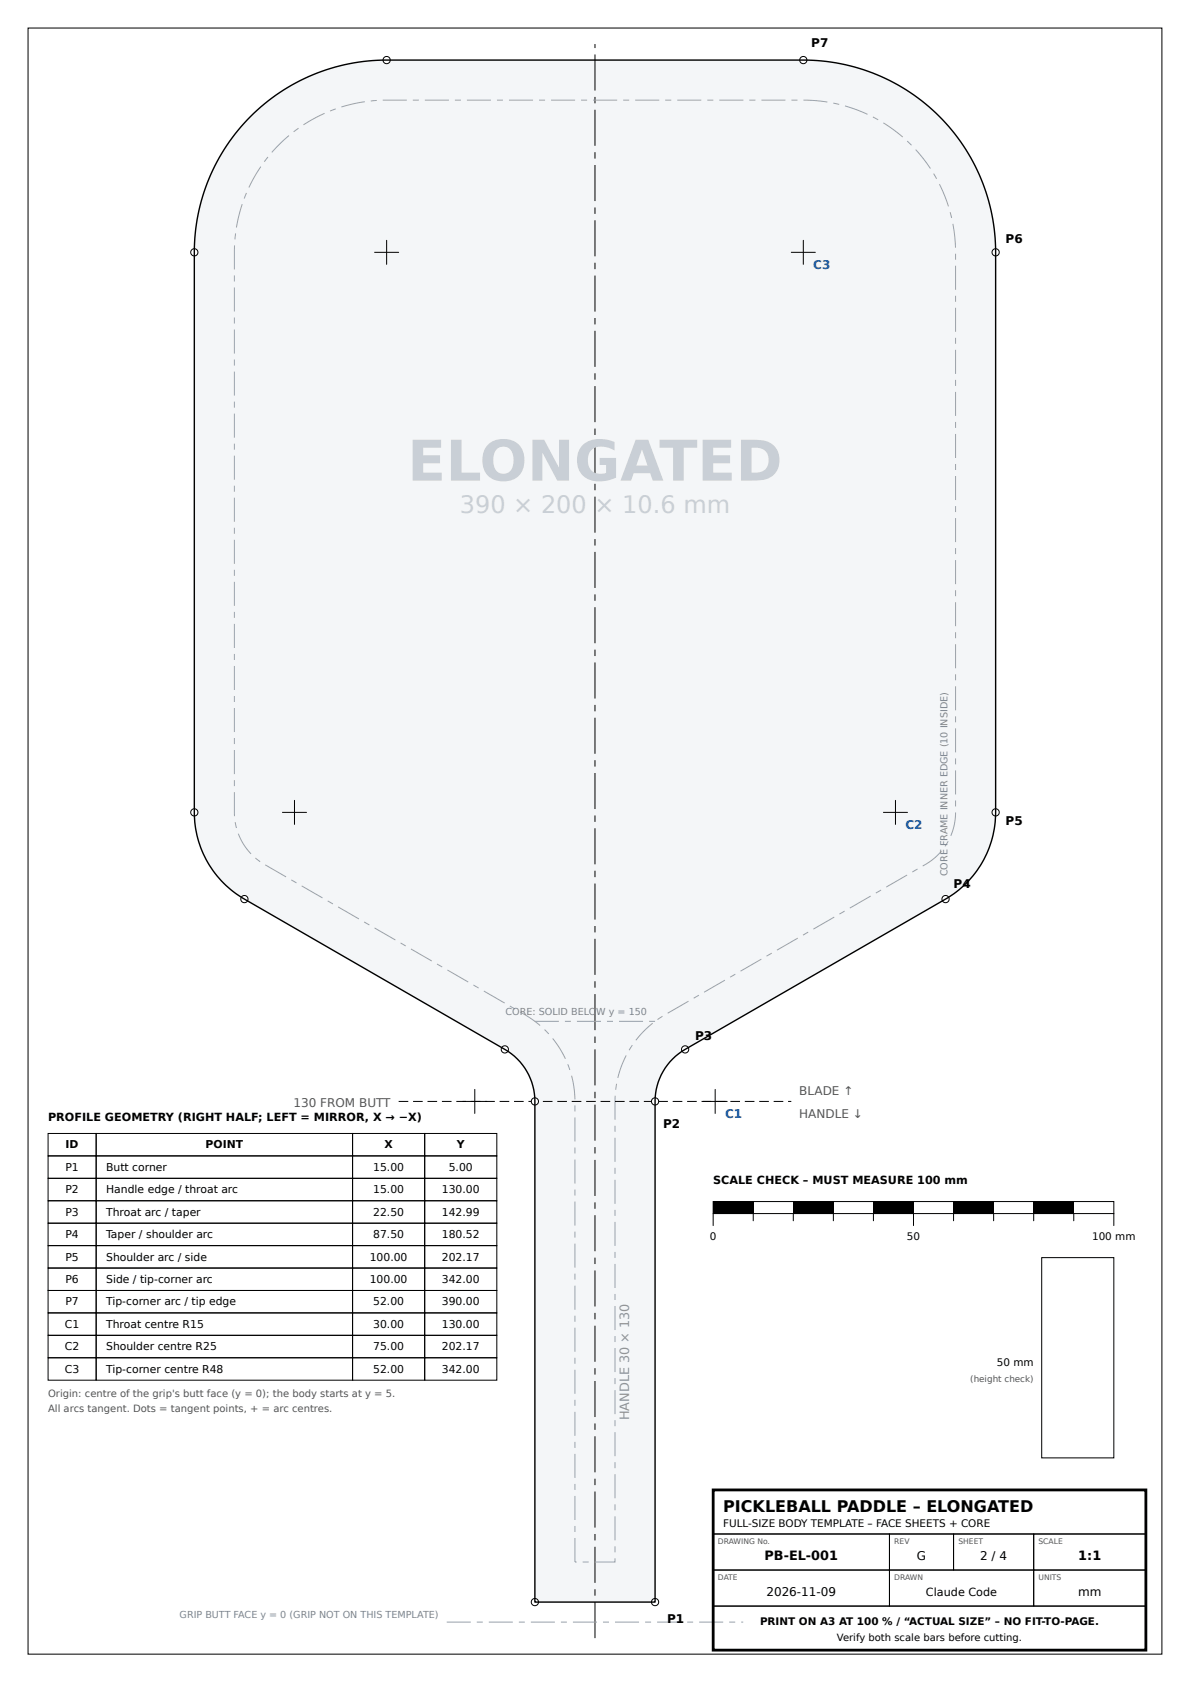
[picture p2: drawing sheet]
<svg xmlns="http://www.w3.org/2000/svg" width="297mm" height="420mm" viewBox="0 0 297 420" stroke-linecap="round" stroke-linejoin="round" font-family="sans-serif">
<path d="M7 7h283v406h-283z" fill="none" stroke="#000" stroke-width=".25"/>
<path d="M62.6 29.1l3.4-3.2 3.8-2.8 3.7-2.2 4.2-2.1 4.4-1.6 4.6-1.2 4.6-.7 4.7-.3h104.5l4.7 .2 3.7 .5 4.2 1 3.6 1.1 3.5 1.4 3.3 1.7 3.7 2.2 3.4 2.5 2.8 2.5 3.3 3.4 2.6 3.3 2.4 3.5 2 3.8 1.7 3.8 1.3 4.1 1.1 4.6 .5 4.2 .2 4.2v139.8a25 25 0 0 1-12.5 21.7l-65.3 37.7a15 15 0 0 0-7.2 12.8v125h-30v-125.4a15 15 0 0 0-7.5-12.6l-65.5-37.8a25 25 0 0 1-12-21.4v-139.8l.1-3.8 .6-4.2 .9-4.1 1.2-4.1 1.6-3.9 2-3.8 2.2-3.5 2.6-3.4z" fill="#f4f6f8"/>
<path d="M148.4 400h.2v9h-.2zM148.4 396.8h.2v1.6h-.2zM148.4 386.2h.2v9h-.2zM148.4 383h.2v1.6h-.2zM148.4 372.4h.2v9h-.2zM148.4 369.2h.2v1.6h-.2zM148.4 358.6h.2v9h-.2zM148.4 355.4h.2v1.6h-.2zM148.4 344.8h.2v9h-.2zM148.4 341.6h.2v1.6h-.2zM148.4 331h.2v9h-.2zM148.4 327.8h.2v1.6h-.2zM148.4 317.2h.2v9h-.2zM148.4 314h.2v1.6h-.2zM148.4 303.4h.2v9h-.2zM148.4 300.2h.2v1.6h-.2zM148.4 289.6h.2v9h-.2zM148.4 286.4h.2v1.6h-.2zM148.4 275.8h.2v9h-.2zM148.4 272.6h.2v1.6h-.2zM148.4 262h.2v9h-.2zM148.4 258.8h.2v1.6h-.2zM148.4 248.2h.2v9h-.2zM148.4 245h.2v1.6h-.2zM148.4 234.4h.2v9h-.2zM148.4 231.2h.2v1.6h-.2zM148.4 220.6h.2v9h-.2zM148.4 217.4h.2v1.6h-.2zM148.4 206.8h.2v9h-.2zM148.4 203.6h.2v1.6h-.2zM148.4 193h.2v9h-.2zM148.4 189.8h.2v1.6h-.2zM148.4 179.2h.2v9h-.2zM148.4 176h.2v1.6h-.2zM148.4 165.4h.2v9h-.2zM148.4 162.2h.2v1.6h-.2zM148.4 151.6h.2v9h-.2zM148.4 148.4h.2v1.6h-.2zM148.4 137.8h.2v9h-.2zM148.4 134.6h.2v1.6h-.2zM148.4 124h.2v9h-.2zM148.4 120.8h.2v1.6h-.2zM148.4 110.2h.2v9h-.2zM148.4 107h.2v1.6h-.2zM148.4 96.4h.2v9h-.2zM148.4 93.2h.2v1.6h-.2zM148.4 82.6h.2v9h-.2zM148.4 79.4h.2v1.6h-.2zM148.4 68.8h.2v9h-.2zM148.4 65.6h.2v1.6h-.2zM148.4 55h.2v9h-.2zM148.4 51.8h.2v1.6h-.2zM148.4 41.2h.2v9h-.2zM148.4 38h.2v1.6h-.2zM148.4 27.4h.2v9h-.2zM148.4 24.2h.2v1.6h-.2zM148.4 13.6h.2v9h-.2zM148.4 11h.2v1h-.2z" fill="#000"/>
<g fill="#9aa3ad">
<path d="M111.5 404.9h6v.2h-6zM119 404.9h1.5v.2h-1.5zM122 404.9h6v.2h-6zM129.5 404.9h1.5v.2h-1.5zM132.5 404.9h6v.2h-6zM140 404.9h1.5v.2h-1.5zM143 404.9h6v.2h-6zM150.5 404.9h1.5v.2h-1.5zM153.5 404.9h6v.2h-6zM161 404.9h1.5v.2h-1.5zM164 404.9h6v.2h-6zM171.5 404.9h1.5v.2h-1.5zM174.5 404.9h6v.2h-6zM182 404.9h1.5v.2h-1.5zM185 404.9h.5v.2h-.5z"/>
<path d="M143.4 384h.2v6h-.2zM143.4 381h.2v1.5h-.2zM143.4 373.5h.2v6h-.2zM143.4 370.5h.2v1.5h-.2zM143.4 363h.2v6h-.2zM143.4 360h.2v1.5h-.2zM143.4 352.5h.2v6h-.2zM143.4 349.5h.2v1.5h-.2zM143.4 342h.2v6h-.2zM143.4 339h.2v1.5h-.2zM143.4 331.5h.2v6h-.2zM143.4 328.5h.2v1.5h-.2zM143.4 321h.2v6h-.2zM143.4 318h.2v1.5h-.2zM143.4 310.5h.2v6h-.2zM143.4 307.5h.2v1.5h-.2zM143.4 300h.2v6h-.2zM143.4 297h.2v1.5h-.2zM143.4 289.5h.2v6h-.2zM143.4 286.5h.2v1.5h-.2zM143.4 279h.2v6h-.2zM143.4 276h.2v1.5h-.2zM142.5 268.6l.3-.1 .4 1.8 .4 4.2h-.2l-.3-2.9zM141.6 265.8l.2-.1 .5 1.4-.2 .1zM137.8 259.4l.2-.2 1.3 1.7 1.9 3.4-.2 .1-1.5-2.7zM136 257l1.1 1.1-.2 .1-1.1-1zM129.9 252.6l2.7 1.6 2.3 1.8-.2 .1-2.2-1.7-2.7-1.6zM127.3 251.1l1.3 .7-.1 .2-1.3-.7zM120.8 247.3l5.2 3-.1 .2-5.2-3zM118.2 245.8l1.3 .8-.1 .2-1.3-.8zM111.7 242.1l5.2 3-.1 .2-5.2-3zM109.1 240.6l1.3 .7-.1 .2-1.3-.7zM102.6 236.8l5.2 3-.1 .2-5.2-3zM100 235.3l1.3 .8-.1 .2-1.3-.8zM93.5 231.6l5.2 3-.1 .2-5.2-3zM90.9 230.1l1.3 .7-.1 .2-1.3-.7zM84.5 226.3l5.1 3-.1 .2-5.2-3zM81.9 224.8l1.3 .8-.2 .2-1.3-.8zM75.4 221.1l5.2 3-.2 .2-5.2-3zM72.8 219.6l1.3 .7-.2 .2-1.3-.7zM66.3 215.8l5.2 3-.2 .2-5.2-3zM63.8 214.1l1.2 .9-.1 .2-1.2-.9zM59.4 208.2l.2-.1 .3 1 2 3.3 .8 .7-.1 .2-.2-.2a15.1 15.1 0 0 1-3-4.9zM58.6 205.3l.2-.1 .3 1.5-.2 .1zM58.4 197.8h.2l.1 6h-.3zM58.4 194.8h.2v1.5h-.2zM58.4 187.3h.2v6h-.2zM58.4 184.3h.2v1.5h-.2zM58.4 176.8h.2v6h-.2zM58.4 173.8h.2v1.5h-.2zM58.4 166.3h.2v6h-.2zM58.4 163.3h.2v1.5h-.2zM58.4 155.8h.2v6h-.2zM58.4 152.8h.2v1.5h-.2zM58.4 145.3h.2v6h-.2zM58.4 142.3h.2v1.5h-.2zM58.4 134.8h.2v6h-.2zM58.4 131.8h.2v1.5h-.2zM58.4 124.3h.2v6h-.2zM58.4 121.3h.2v1.5h-.2zM58.4 113.8h.2v6h-.2zM58.4 110.8h.2v1.5h-.2zM58.4 103.3h.2v6h-.2zM58.4 100.3h.2v1.5h-.2zM58.4 92.8h.2v6h-.2zM58.4 89.8h.2v1.5h-.2zM58.4 82.3h.2v6h-.2zM58.4 79.3h.2v1.5h-.2zM58.4 71.8h.2v6h-.2zM58.4 68.8h.2v1.5h-.2zM58.4 61.3h.3l-.1 6h-.2zM58.7 58.3h.2l-.1 1.5h-.3zM60.3 50.9l.3 .1-1.5 5.8h-.2zM61.4 48.1l.2 .1-.5 1.4-.3-.1zM65 41.5l.2 .2-3 5.2-.2-.1zM66.8 39.1l.2 .2-.9 1.2-.2-.2zM69.7 35.9l2.3-2.1 .2 .1-4.3 4.2-.2-.1zM73.2 32.8l1.2-.9 .2 .2-1.2 .9zM75.7 31.1l5.3-2.9 .1 .2-5.3 2.9zM82.3 27.6l1.4-.5 .1 .2-1.4 .5zM85.2 26.6l5.8-1.3 .1 .2-5.9 1.3zM92.5 25.1l1.5-.1v.2l-1.4 .1zM95.5 24.9h6v.2h-6zM103 24.9h1.5v.2h-1.5zM106 24.9h6v.2h-6zM113.5 24.9h1.5v.2h-1.5zM116.5 24.9h6v.2h-6zM124 24.9h1.5v.2h-1.5zM127 24.9h6v.2h-6zM134.5 24.9h1.5v.2h-1.5zM137.5 24.9h6v.2h-6zM145 24.9h1.5v.2h-1.5zM148 24.9h6v.2h-6zM155.5 24.9h1.5v.2h-1.5zM158.5 24.9h6v.2h-6zM166 24.9h1.5v.2h-1.5zM169 24.9h6v.2h-6zM176.5 24.9h1.5v.2h-1.5zM179.5 24.9h6v.2h-6zM187 24.9h1.5v.2h-1.5zM190 24.9h6v.2h-6zM197.5 24.9h1.5v.2h-1.5zM200.5 24.9l6 .5v.2l-6-.5zM208 25.6l1.5 .3-.1 .3-1.4-.3zM210.9 26.3l5.7 2.1-.1 .3-5.6-2.1zM217.9 29.1l1.3 .7-.1 .2-1.3-.7zM220.5 30.6l4.9 3.5-.2 .2-4.8-3.5zM226.5 35.1l1.1 1.1-.2 .2-1.1-1.1zM228.4 37.4l.2-.1 .9 .9 2.8 3.8-.2 .2zM232.9 43.4l.2-.1 .8 1.3-.2 .1zM234.4 46l.2-.1 .6 1.3 1.6 4.3-.2 .1zM237 53l.3-.1 .3 1.5h-.2zM237.7 55.9h.3l.2 1.6 .4 4.3-.2 .1zM238.4 63.3h.2v1.5h-.2zM238.4 66.3h.2v6h-.2zM238.4 73.8h.2v1.5h-.2zM238.4 76.8h.2v6h-.2zM238.4 84.3h.2v1.5h-.2zM238.4 87.3h.2v6h-.2zM238.4 94.8h.2v1.5h-.2zM238.4 97.8h.2v6h-.2zM238.4 105.3h.2v1.5h-.2zM238.4 108.3h.2v6h-.2zM238.4 115.8h.2v1.5h-.2zM238.4 118.8h.2v6h-.2zM238.4 126.3h.2v1.5h-.2zM238.4 129.3h.2v6h-.2zM238.4 136.8h.2v1.5h-.2zM238.4 139.8h.2v6h-.2zM238.4 147.3h.2v1.5h-.2zM238.4 150.3h.2v6h-.2zM238.4 157.8h.2v1.5h-.2zM238.4 160.8h.2v6h-.2zM238.4 168.3h.2v1.5h-.2zM238.4 171.3h.2v6h-.2zM238.4 178.8h.2v1.5h-.2zM238.4 181.8h.2v6h-.2zM238.4 189.3h.2v1.5h-.2zM238.4 192.3h.2v6h-.2zM238.4 199.8h.2v1.5h-.2zM238.4 202.8h.2a15.1 15.1 0 0 1-1.2 5.9l-.2-.1 .6-1.4 .5-2zM236.5 210l.3 .1-.8 1.3-.2-.2zM230.2 216.1l1.8-.9 2.1-1.7 .8-1.1 .2 .2-.1 .1a15.7 15.7 0 0 1-4.6 3.6zM227.6 217.6l1.3-.7 .2 .2-1.3 .7zM221.1 221.4l5.2-3 .2 .2-5.2 3zM218.5 222.9l1.3-.8 .2 .2-1.3 .8zM212 226.6l5.2-3 .2 .2-5.2 3zM209.5 228.1l1.2-.7 .2 .2-1.3 .7zM203 231.9l5.2-3 .1 .2-5.2 3zM200.4 233.4l1.3-.8 .1 .2-1.3 .8zM193.9 237.1l5.2-3 .1 .2-5.2 3zM191.3 238.6l1.3-.7 .1 .2-1.3 .7zM184.8 242.4l5.2-3 .1 .2-5.2 3zM182.2 243.9l1.3-.8 .1 .2-1.3 .8zM175.7 247.6l5.2-3 .1 .2-5.2 3zM173.1 249.1l1.3-.7 .1 .2-1.3 .7zM166.6 252.9l5.2-3 .1 .2-5.2 3zM164 254.5l1.3-.9 .1 .2-1.2 .9zM160.6 257.3l2.2-1.9 .2 .2-2.2 1.9-2 2.3-.2-.1zM157.7 260.9l.2 .1-.8 1.3-.2-.2zM156.2 263.5l.2 .1-1.2 2.8-.9 2.8-.2-.1 .8-2.8zM153.8 270.6h.2l-.2 1.5h-.3zM153.4 273.6h.3l-.1 6h-.2zM153.4 281.1h.2v1.5h-.2zM153.4 284.1h.2v6h-.2zM153.4 291.6h.2v1.5h-.2zM153.4 294.6h.2v6h-.2zM153.4 302.1h.2v1.5h-.2zM153.4 305.1h.2v6h-.2zM153.4 312.6h.2v1.5h-.2zM153.4 315.6h.2v6h-.2zM153.4 323.1h.2v1.5h-.2zM153.4 326.1h.2v6h-.2zM153.4 333.6h.2v1.5h-.2zM153.4 336.6h.2v6h-.2zM153.4 344.1h.2v1.5h-.2zM153.4 347.1h.2v6h-.2zM153.4 354.6h.2v1.5h-.2zM153.4 357.6h.2v6h-.2zM153.4 365.1h.2v1.5h-.2zM153.4 368.1h.2v6h-.2zM153.4 375.6h.2v1.5h-.2zM153.4 378.6h.2v6h-.2zM153.4 386.1h.2v1.5h-.2zM148.4 389.9h5.1v.1l-.1-.9h.2v1h-5.2zM145.4 389.9h1.5v.2h-1.5zM143.5 389.9h.4v.2h-.4z"/>
<path d="M133.5 254.9h6v.2h-6zM141 254.9h1.5v.2h-1.5zM144 254.9h6v.2h-6zM151.5 254.9h1.5v.2h-1.5zM154.5 254.9h6v.2h-6zM162 254.9h1.5v.2h-1.5z"/>
</g>
<path d="M99.5 274.9h2.4v.2h-2.4zM103.1 274.9h2.4v.2h-2.4zM106.7 274.9h2.4v.2h-2.4zM110.3 274.9h2.4v.2h-2.4zM113.9 274.9h2.4v.2h-2.4zM117.5 274.9h2.4v.2h-2.4zM121.1 274.9h2.4v.2h-2.4zM124.7 274.9h2.4v.2h-2.4zM128.3 274.9h2.4v.2h-2.4zM131.9 274.9h2.4v.2h-2.4zM135.5 274.9h2.4v.2h-2.4zM139.1 274.9h2.4v.2h-2.4zM142.7 274.9h2.4v.2h-2.4zM146.3 274.9h2.4v.2h-2.4zM149.9 274.9h2.4v.2h-2.4zM153.5 274.9h2.4v.2h-2.4zM157.1 274.9h2.4v.2h-2.4zM160.7 274.9h2.4v.2h-2.4zM164.3 274.9h2.4v.2h-2.4zM167.9 274.9h2.4v.2h-2.4zM171.5 274.9h2.4v.2h-2.4zM175.1 274.9h2.4v.2h-2.4zM178.7 274.9h2.4v.2h-2.4zM182.3 274.9h2.4v.2h-2.4zM185.9 274.9h2.4v.2h-2.4zM189.5 274.9h2.4v.2h-2.4zM193.1 274.9h2.4v.2h-2.4zM196.7 274.9h.8v.2h-.8z" fill="#000"/>
<circle cx="163.5" cy="400" r=".9" fill="#fff"/>
<circle cx="163.5" cy="400" r=".9" fill="none" stroke="#000" stroke-width=".25"/>
<circle cx="133.5" cy="400" r=".9" fill="#fff"/>
<circle cx="133.5" cy="400" r=".9" fill="none" stroke="#000" stroke-width=".25"/>
<circle cx="163.5" cy="275" r=".9" fill="#fff"/>
<circle cx="163.5" cy="275" r=".9" fill="none" stroke="#000" stroke-width=".25"/>
<circle cx="133.5" cy="275" r=".9" fill="#fff"/>
<circle cx="133.5" cy="275" r=".9" fill="none" stroke="#000" stroke-width=".25"/>
<circle cx="171" cy="262" r=".9" fill="#fff"/>
<circle cx="171" cy="262" r=".9" fill="none" stroke="#000" stroke-width=".25"/>
<circle cx="126" cy="262" r=".9" fill="#fff"/>
<circle cx="126" cy="262" r=".9" fill="none" stroke="#000" stroke-width=".25"/>
<circle cx="236" cy="224.5" r=".9" fill="#fff"/>
<circle cx="236" cy="224.5" r=".9" fill="none" stroke="#000" stroke-width=".25"/>
<circle cx="61" cy="224.5" r=".9" fill="#fff"/>
<circle cx="61" cy="224.5" r=".9" fill="none" stroke="#000" stroke-width=".25"/>
<circle cx="248.5" cy="202.8" r=".9" fill="#fff"/>
<circle cx="248.5" cy="202.8" r=".9" fill="none" stroke="#000" stroke-width=".25"/>
<circle cx="48.5" cy="202.8" r=".9" fill="#fff"/>
<circle cx="48.5" cy="202.8" r=".9" fill="none" stroke="#000" stroke-width=".25"/>
<circle cx="248.5" cy="63" r=".9" fill="#fff"/>
<circle cx="248.5" cy="63" r=".9" fill="none" stroke="#000" stroke-width=".25"/>
<circle cx="48.5" cy="63" r=".9" fill="#fff"/>
<circle cx="48.5" cy="63" r=".9" fill="none" stroke="#000" stroke-width=".25"/>
<circle cx="200.5" cy="15" r=".9" fill="#fff"/>
<circle cx="200.5" cy="15" r=".9" fill="none" stroke="#000" stroke-width=".25"/>
<circle cx="96.5" cy="15" r=".9" fill="#fff"/>
<g fill="none" stroke="#000" stroke-width=".25">
<path d="M96.5 60v6M200.5 60v6M93.5 63h6M197.5 63h6M73.5 199.8v6M223.5 199.8v6M70.5 202.8h6M220.5 202.8h6M115.5 275h6M118.5 272v6M175.5 275h6M178.5 272v6"/>
<path d="M12 283h12v5.6h-12zM12 288.6h12v5.6h-12zM12 294.2h12v5.6h-12zM12 299.8h12v5.6h-12zM24 283h64v5.6h-64zM24 288.6h64v5.6h-64zM24 294.2h64v5.6h-64zM24 299.8h64v5.6h-64zM88 283h18v5.6h-18zM88 288.6h18v5.6h-18zM88 294.2h18v5.6h-18zM88 299.8h18v5.6h-18z"/>
<path d="M106 283h18v5.6h-18zM106 288.6h18v5.6h-18zM106 294.2h18v5.6h-18zM106 299.8h18v5.6h-18zM178 300h100v3h-100zM12 305.4h12v5.6h-12zM12 311h12v5.6h-12zM12 316.6h12v5.6h-12zM24 305.4h64v5.6h-64zM24 311h64v5.6h-64zM24 316.6h64v5.6h-64zM88 305.4h18v5.6h-18z"/>
<path d="M88 311h18v5.6h-18zM88 316.6h18v5.6h-18zM106 305.4h18v5.6h-18zM106 311h18v5.6h-18zM106 316.6h18v5.6h-18zM178 303v3M188 303v1.8M198 303v1.8M208 303v1.8M218 303v1.8M228 303v3M238 303v1.8"/>
<path d="M248 303v1.8M258 303v1.8M260 314h18v50h-18zM268 303v1.8M278 303v3M12 322.2h12v5.6h-12zM12 327.8h12v5.6h-12zM12 333.4h12v5.6h-12zM12 339h12v5.6h-12zM24 322.2h64v5.6h-64zM24 327.8h64v5.6h-64zM24 333.4h64v5.6h-64z"/>
<path d="M24 339h64v5.6h-64zM88 322.2h18v5.6h-18zM88 327.8h18v5.6h-18zM88 333.4h18v5.6h-18zM88 339h18v5.6h-18zM106 322.2h18v5.6h-18zM106 327.8h18v5.6h-18zM106 333.4h18v5.6h-18zM106 339h18v5.6h-18zM178 372h108v11h-108zM178 383h44v9h-44zM178 392h44v9h-44z"/>
<path d="M222 383h16v9h-16zM222 392h36v9h-36zM238 383h20v9h-20zM258 383h28v9h-28zM258 392h28v9h-28zM178 401h108v11h-108z"/>
<circle cx="96.5" cy="15" r=".9"/>
</g>
<path d="M62.6 29.1l3.4-3.2 3.8-2.8 3.7-2.2 4.2-2.1 4.4-1.6 4.6-1.2 4.6-.7 4.7-.3h104.5l4.7 .2 3.7 .5 4.2 1 3.6 1.1 3.5 1.4 3.3 1.7 3.7 2.2 3.4 2.5 2.8 2.5 3.3 3.4 2.6 3.3 2.4 3.5 2 3.8 1.7 3.8 1.3 4.1 1.1 4.6 .5 4.2 .2 4.2v139.8a25 25 0 0 1-12.5 21.7l-65.3 37.7a15 15 0 0 0-7.2 12.8v125h-30v-125.4a15 15 0 0 0-7.5-12.6l-65.5-37.8a25 25 0 0 1-12-21.4v-139.8l.1-3.8 .6-4.2 .9-4.1 1.2-4.1 1.6-3.9 2-3.8 2.2-3.5 2.6-3.4z" fill="none" stroke="#000" stroke-width=".35"/>
<path d="M178 300h10v3h-10zM198 300h10v3h-10zM218 300h10v3h-10zM238 300h10v3h-10zM258 300h10v3h-10z" fill="#000"/>
<path d="M178 372h108v40h-108z" fill="none" stroke="#000" stroke-width=".7" stroke-linecap="butt"/>
<text font-size="14" fill="#c9cfd6" x="101.7" y="120">ELONGATED</text>
<g font-size="6" fill="#c9cfd6">
<text x="114.8" y="128">390 × 200</text>
<text x="148.4" y="128">× 10.6 mm</text>
</g>
<text font-size="4" x="180.5" y="377.4">PICKLEBALL PADDLE – ELONGATED</text>
<text font-size="3.2" fill="#8a939c" x="157" y="354.6" transform="rotate(-90 157 354.6)">HANDLE 30 × 130</text>
<g font-size="3.2">
<text x="190.8" y="389.6">PB-EL-001</text>
<text x="269.1" y="389.6">1:1</text>
</g>
<g font-size="3">
<text x="202.5" y="11.7">P7</text>
<text x="251" y="60.7">P6</text>
<text x="251" y="206">P5</text>
<text x="238" y="221.7">P4</text>
<text x="173.5" y="259.7">P3</text>
<text x="165.5" y="281.7">P2</text>
<text x="228.8" y="389.5">G</text>
<text x="244.6" y="389.5">2 / 4</text>
<text x="191.3" y="398.5">2026-11-09</text>
<text x="269.1" y="398.5">mm</text>
<text x="166.5" y="405.2">P1</text>
</g>
<g font-size="3" fill="#1f5fa8">
<text x="203" y="67.2">C3</text>
<text x="226" y="207">C2</text>
<text x="181" y="279.2">C1</text>
</g>
<g font-size="3" fill="#555">
<text x="199.5" y="273.4">BLADE ↑</text>
<text x="73.3" y="276.4">130 FROM BUTT</text>
<text x="199.5" y="279.2">HANDLE ↓</text>
</g>
<g font-size="2.8">
<text x="12" y="280">PROFILE GEOMETRY (RIGHT HALF; LEFT = MIRROR, X → −X)</text>
<text x="178" y="295.5">SCALE CHECK – MUST MEASURE 100 mm</text>
<text x="231.1" y="398.5">Claude Code</text>
</g>
<g font-size="2.7">
<text x="16.4" y="286.7">ID</text>
<text x="51.3" y="286.7">POINT</text>
<text x="96" y="286.7">X</text>
<text x="114" y="286.7">Y</text>
<text x="16.3" y="292.3">P1</text>
<text x="26.5" y="292.3">Butt corner</text>
<text x="93.1" y="292.3">15.00</text>
<text x="112" y="292.3">5.00</text>
<text x="16.3" y="297.9">P2</text>
<text x="26.5" y="297.9">Handle edge / throat arc</text>
<text x="93.1" y="297.9">15.00</text>
<text x="110.3" y="297.9">130.00</text>
<text x="16.3" y="303.5">P3</text>
<text x="26.5" y="303.5">Throat arc / taper</text>
<text x="93.1" y="303.5">22.50</text>
<text x="110.3" y="303.5">142.99</text>
<text x="16.3" y="309.1">P4</text>
<text x="26.5" y="309.1">Taper / shoulder arc</text>
<text x="93.1" y="309.1">87.50</text>
<text x="110.3" y="309.1">180.52</text>
<text x="16.3" y="314.7">P5</text>
<text x="26.5" y="314.7">Shoulder arc / side</text>
<text x="92.3" y="314.7">100.00</text>
<text x="110.3" y="314.7">202.17</text>
<text x="16.3" y="320.3">P6</text>
<text x="26.5" y="320.3">Side / tip-corner arc</text>
<text x="92.3" y="320.3">100.00</text>
<text x="110.3" y="320.3">342.00</text>
<text x="16.3" y="325.9">P7</text>
<text x="26.5" y="325.9">Tip-corner arc / tip edge</text>
<text x="93.1" y="325.9">52.00</text>
<text x="110.3" y="325.9">390.00</text>
<text x="16.2" y="331.5">C1</text>
<text x="26.5" y="331.5">Throat centre R15</text>
<text x="93.1" y="331.5">30.00</text>
<text x="110.3" y="331.5">130.00</text>
<text x="16.2" y="337.1">C2</text>
<text x="26.5" y="337.1">Shoulder centre R25</text>
<text x="93.1" y="337.1">75.00</text>
<text x="110.3" y="337.1">202.17</text>
<text x="16.2" y="342.7">C3</text>
<text x="26.5" y="342.7">Tip-corner centre R48</text>
<text x="93.1" y="342.7">52.00</text>
<text x="110.3" y="342.7">342.00</text>
</g>
<g font-size="2.6">
<text x="177.2" y="309.6">0</text>
<text x="226.3" y="309.6">50</text>
<text x="272.6" y="309.6">100 mm</text>
<text x="248.8" y="341">50 mm</text>
<text x="180.5" y="381.3">FULL-SIZE BODY TEMPLATE – FACE SHEETS + CORE</text>
<text x="189.7" y="405.8">PRINT ON A3 AT 100 % / “ACTUAL SIZE” – NO FIT-TO-PAGE.</text>
</g>
<g font-size="2.5" fill="#555">
<text x="12" y="348.8">Origin: centre of the grip's butt face (y = 0); the body starts at y = 5.</text>
<text x="12" y="352.6">All arcs tangent. Dots = tangent points, + = arc centres.</text>
</g>
<text font-size="2.5" x="208.9" y="409.6">Verify both scale bars before cutting.</text>
<g font-size="2.4" fill="#7c8590">
<text x="236.5" y="218.8" transform="rotate(-90 236.5 218.8)">CORE FRAME INNER EDGE (10 INSIDE)</text>
<text x="126.2" y="253.4">CORE: SOLID BELO</text>
<text x="148.8" y="253.4">W y = 150</text>
<text x="44.8" y="404">GRIP BUTT FACE y = 0 (GRIP NOT ON THIS TEMPLATE)</text>
</g>
<text font-size="2.2" fill="#555" x="242.2" y="345">(height check)</text>
<g font-size="1.9" fill="#555">
<text x="179.2" y="385.6">DRAWING No.</text>
<text x="223.2" y="385.6">REV</text>
<text x="239.2" y="385.6">SHEET</text>
<text x="259.2" y="385.6">SCALE</text>
<text x="179.2" y="394.6">DATE</text>
<text x="223.2" y="394.6">DRAWN</text>
<text x="259.2" y="394.6">UNITS</text>
</g>
</svg>
